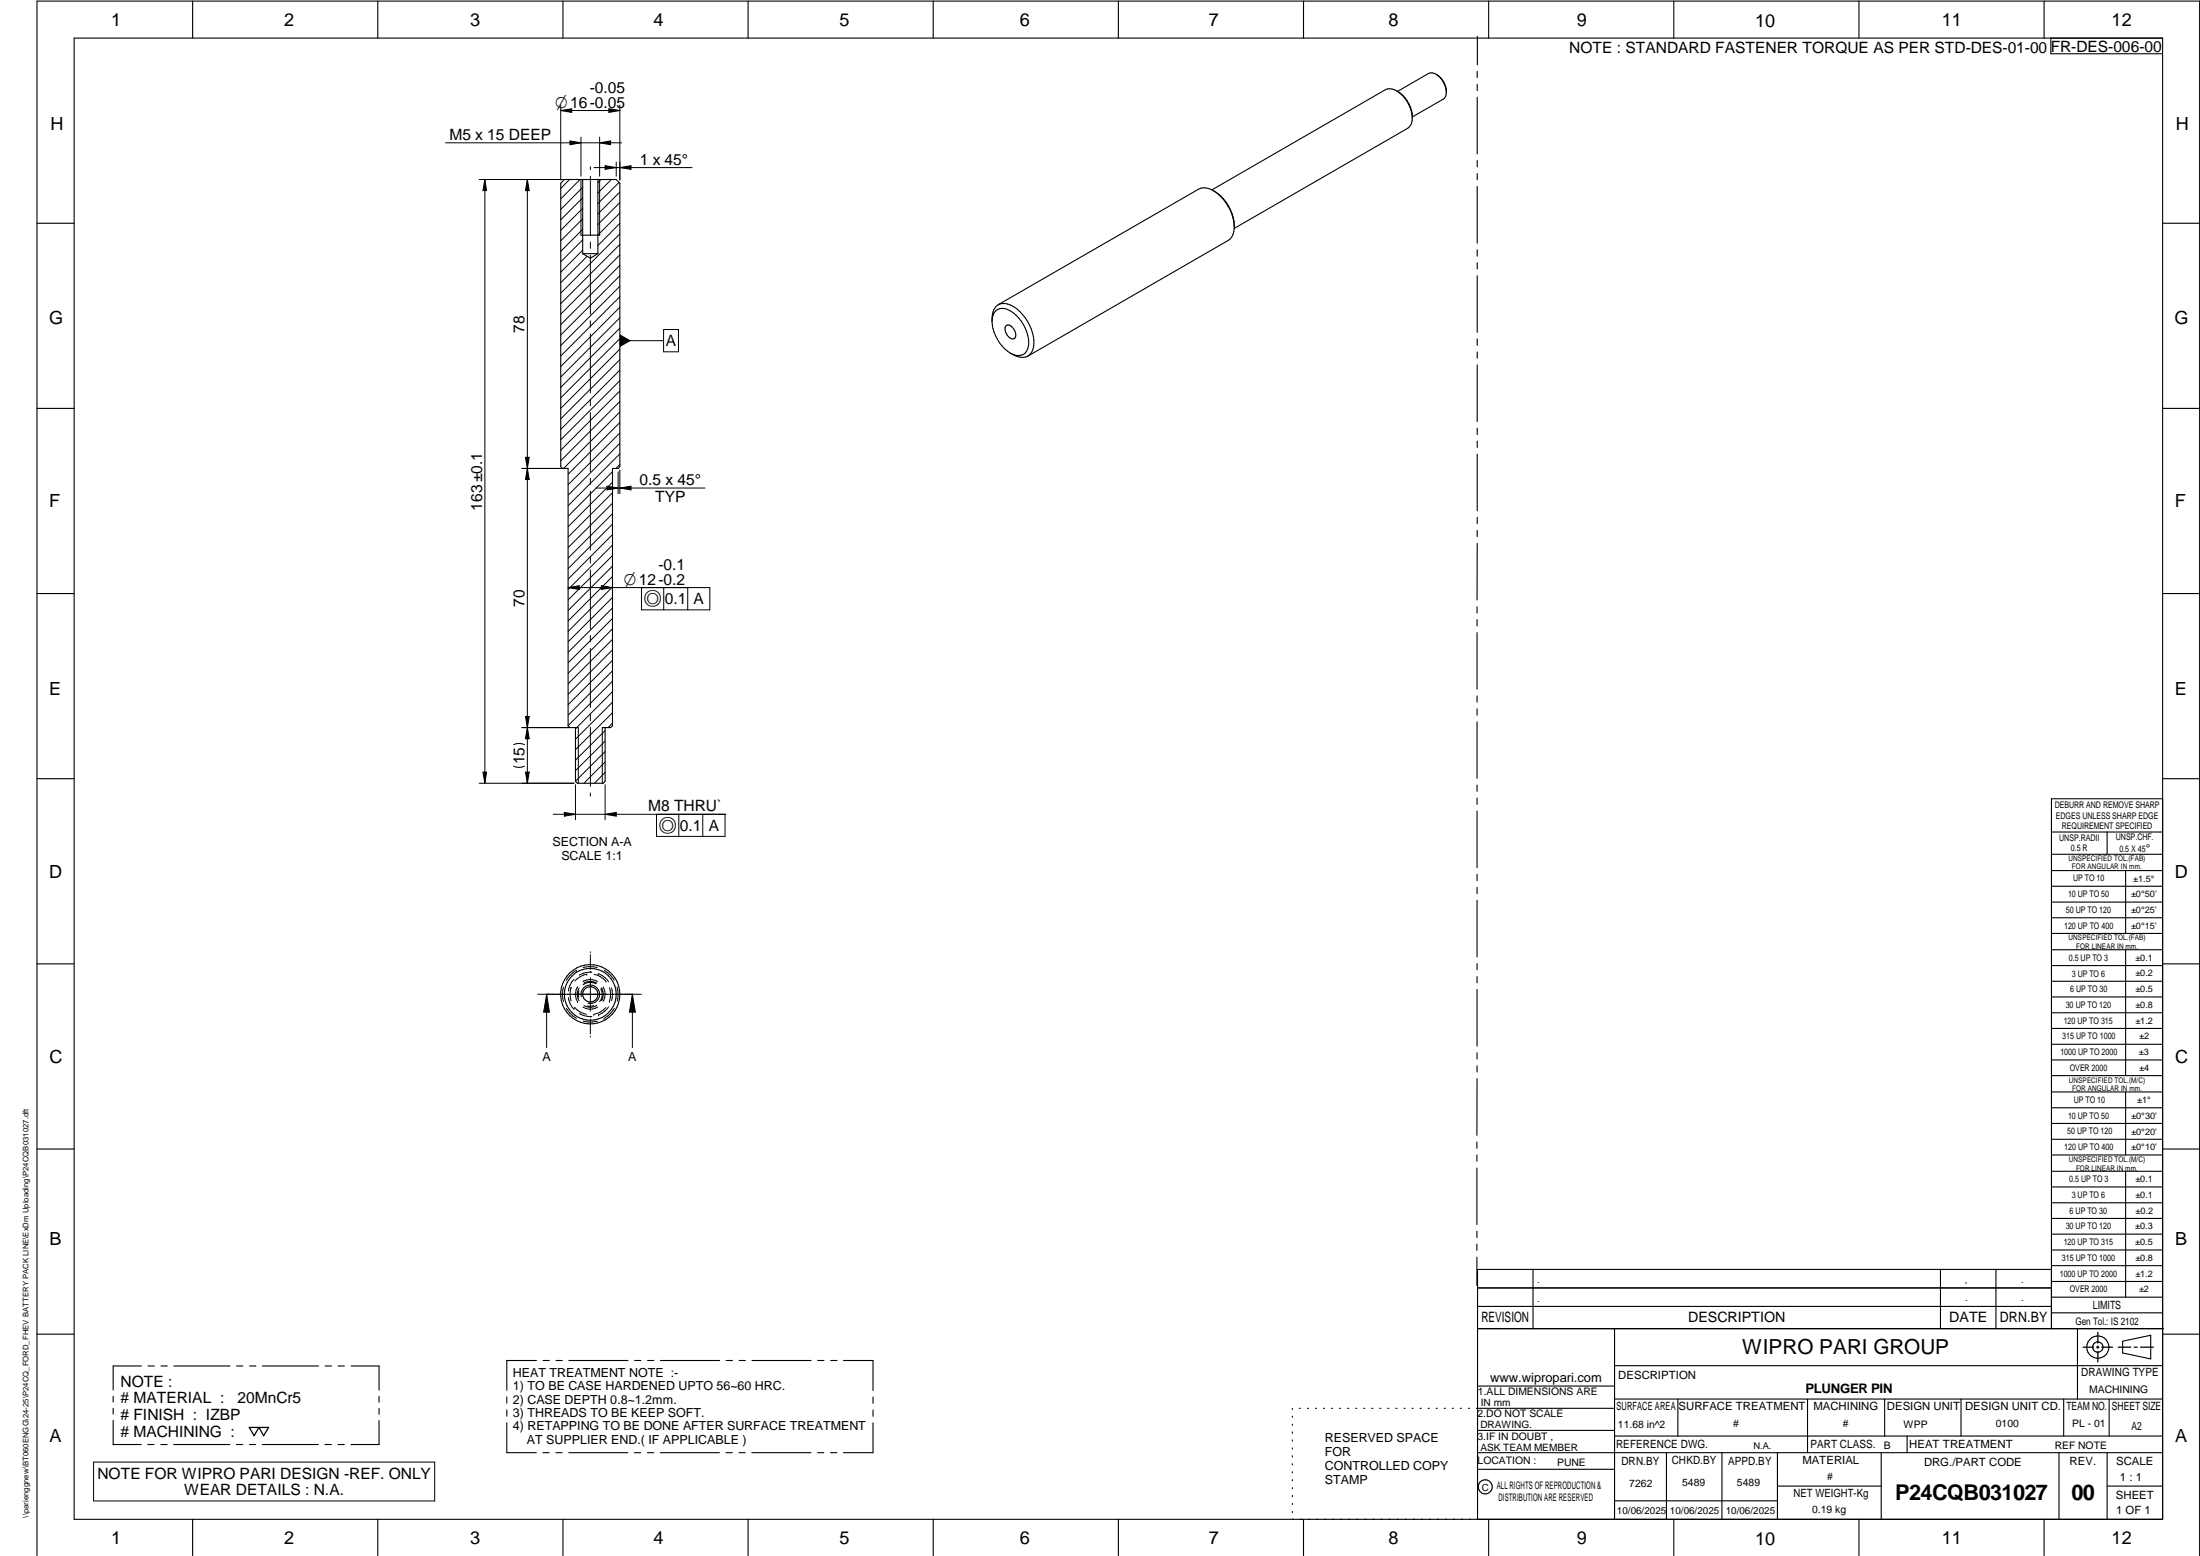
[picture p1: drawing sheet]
<svg xmlns="http://www.w3.org/2000/svg" width="594mm" height="420mm" viewBox="0 0 594 420" stroke-linecap="round" stroke-linejoin="round" font-family="sans-serif">
<g fill="none" stroke="#000" stroke-width=".3">
<path d="M20 10.3h564v400h-564zM52 .3v10M102 .3v10M152 .3v10M202 .3v10M252 .3v10M302 .3v10M352 .3v10M398.9 19.3v1.7M398.9 9.8v7.7M402 .3v10M452 .3v10"/>
<path d="M502 .3v10M552 .3v10M553.8 10.3v4.2h30.1M377.1 24.5a8.6 8.6 0 0 1 4.3 7.4M377.4 24.7l8.3-4.8a2.83 2.83 0 0 1 3.3 1.2 4.7 4.7 0 0 1 1.1 5.4l-8.7 5.1M387.7 20a5.5 5.5 0 0 1 2.9 4.9M398.9 22.8v1.7M398.9 26.2v15.4M157.3 48.5v20M161.5 48.5v20M327.3 51.3l46.8-27.1a4 4 0 0 1 4.6 1.5 7.9 7.9 0 0 1 2.3 8.1l-.9 .8-46.8 27.1M327.7 51.5l.3 .2"/>
<path d="M328 51.7a11.5 11.5 0 0 1 5.3 9.2M328 51.7a4.2 4.2 0 0 0-4.4-.6l-54.1 31.2M328 51.7a12.5 12.5 0 0 1 5.3 10M398.9 43.3v1.7M398.9 46.9v1.7M398.9 50.3v15.4M10 60.3h10M156.9 63.5h5M157.3 68.5h4.2M161.5 68.5l-2.1 1.2-2.1-1.2M333.3 61.7a3.9 3.9 0 0 1-1.7 3.2l-54.1 31.3M398.9 67.4v1.8"/>
<path d="M398.9 71v1.6M398.9 74.5v15.2M584 60.3h10M267.9 86.8a4.5 4.5 0 0 1 2-4.7 6.2 6.2 0 0 1 6.2 2.8 10.7 10.7 0 0 1 2.7 9.6l-.3 .7-1 1M267.9 86.8a11.3 11.3 0 0 0 4.9 8.6M267.9 86.8a3 3 0 0 1 1.4-3.2 3 3 0 0 1 3.5 .3 10.1 10.1 0 0 1 4.7 10.2 2.92 2.92 0 0 1-4.7 1.3M271.8 87.8a1.96 1.96 0 0 1 2.2 1.5 1.38 1.38 0 0 1-.4 2.2 2.71 2.71 0 0 1-2-3.4zM272.8 95.4a4.8 4.8 0 0 0 4.7 .8M398.9 91.5v1.8M398.9 95v1.7M398.9 98.6v15.2M10 110.3h10"/>
<path d="M398.9 115.6v1.7M398.9 119.1v1.7M584 110.3h10M398.9 122.6v15.3M398.9 139.7v1.7M398.9 143.2v1.7M398.9 146.7v15.3M10 160.3h10M398.9 163.8v1.7M398.9 167.3v1.7M398.9 170.8v15.3M584 160.3h10"/>
<path d="M155.4 196.5v14.5l.5 .5h7l.5-.5v-14.5M156.2 196.5h-2.3l-.5-.5v-69.5h-1.5l-.5-.5v-76.5l1-1h14l1 1v76.5l-.5 .5h-1.5v69.5l-.5 .5h-2.3M398.9 187.9v1.7M398.9 191.4v1.7M398.9 194.9v15.3M10 210.3h10M398.9 212v1.7M398.9 215.5v1.7M398.9 219v15.3M584 215.7h-30v143.1M584 210.3h10M398.9 236.1v1.7"/>
<path d="M398.9 239.6v1.7M554 224.7h30M554 230.7h30M554 235.1h30M554 239.3h30M569 224.7v6M574 235.1v17M398.9 243.1v15.3M554 243.6h30M554 247.8h30M554 252.1h30M554 256.5h30"/>
<path d="M574 256.5v33.9M10 260.3h10M398.9 260.2v1.7M398.9 263.7v1.7M398.9 267.2v15.3M554 260.7h30M554 265h30M554 269.2h30M554 273.5h30M554 277.7h30M584 260.3h10M398.9 284.3v1.7"/>
<path d="M398.9 287.8v1.7M398.9 291.3l-.1 15.3M554 282h30M554 286.2h30M554 290.4h30M554 294.9h30M554 299.1h30M574 294.9v17M10 310.3h10M398.8 308.4v1.6M398.8 311.9v1.7M398.8 315.4v15.3"/>
<path d="M554 303.4h30M554 307.6h30M554 311.9h30M554 316.3h30M574 316.3v34M584 310.3h10M398.8 332.4v1.8M398.8 336v1.7M398.8 339.5v7.6M554 320.5h30M554 324.8h30M554 329h30"/>
<path d="M554 333.2h30M554 337.5h30M399 358.8h185.2M399 352.8h155M399 347.8h155M414 342.8v16M436 358.8v51.5M524 342.8v16M539 342.8v16M554 341.8h30M554 346h30M554 350.3h30"/>
<path d="M554 354.5h30M554 342.8h-155v67.5M561 358.8v19M10 360.3h10M30.6 377v1.6M38.2 368.9h-7.6v6.4M40 368.9h1.6M43.5 368.9h1.7M46.9 368.9h15.2M63.9 368.9h1.7M67.4 368.9h1.7M70.9 368.9h15.1"/>
<path d="M87.8 368.9h1.7M91.3 368.9h1.7M94.8 368.9h7.6v6.5M102.4 377.1v1.5M136.9 377.2v1.7M144.9 367.4h-8v8M146.6 367.4h1.7M150.1 367.4h1.7M153.6 367.4h16M171.4 367.4h1.7M174.9 367.4h1.7M178.3 367.4h16"/>
<path d="M196.1 367.4h1.7M199.6 367.4h1.7M203.1 367.4h15.9M220.8 367.4h1.7M224.3 367.4h1.7M227.8 367.4h7.9v8.1M235.7 377.2v1.7M399 374.3h37M436 368.8h148M436 377.8h148M453.1 377.8v10M488.1 377.8v14.5"/>
<path d="M508.9 377.8v10M529.5 377.8v10M557.3 377.8v10M569.5 377.8v10M573.2 362.2l7.6-1.6v6.3l-7.6-1.6zM584 360.3h10M30.6 383.5v6.6h7.5M30.6 380.3v1.5M39.9 390.1h1.7M43.4 390.1h1.7M46.9 390.1h15.2M63.8 390.1h1.7"/>
<path d="M67.3 390.1h1.7M70.8 390.1h15.2M87.8 390.1h1.7M91.3 390.1h1.7M102.4 383.6v6.5h-7.6M102.4 380.3v1.6M136.9 384.2v8.1h7.9M136.9 380.7v1.7M146.6 392.3h1.7M150.1 392.3h1.7M153.6 392.3h15.9M171.3 392.3h1.7"/>
<path d="M174.8 392.3h1.7M178.3 392.3h16M196 392.3h1.7M199.6 392.3h1.6M203 392.3h16M220.8 392.3h1.7M224.3 392.3h1.7M235.7 384.2v8.1h-8M235.7 380.7v1.7M349 380.3v.3M349 382.4v.3M349 384.6v.3"/>
<path d="M349 386.7v.3M349 388.8v.3M349 391v.3M349 393.1v.3M349 395.3v.3M349 397.4v.3M349 399.5v.3M350.9 380.3h.2M353.1 380.3h.2M355.2 380.3h.3M357.4 380.3h.3M359.6 380.3h.3"/>
<path d="M361.7 380.3h.3M363.9 380.3h.3M366.1 380.3h.3M368.3 380.3h.2M370.4 380.3h.3M372.6 380.3h.3M374.8 380.3h.3M376.9 380.3h.4M379.1 380.3h.3M381.3 380.3h.3M383.4 380.3h.4M385.6 380.3h.3"/>
<path d="M387.8 380.3h.3M390 380.3h.3M392.2 380.3h.3M394.3 380.3h.3M396.5 380.3h.3M398.7 380.3h37.3M399 386.2h37M399 396.7h37M436 387.8h148M450 392.3v18M465 392.3v18M480 392.3v18"/>
<path d="M508 392.3v18M515 387.8v4.5M556 392.3v18M569 392.3v18M584 392.3h-185M52 410.3v9.7M102 410.3v9.7M152 410.3v9.7M202 410.3v9.7M252 410.3v9.7M302 410.3v9.7M349 401.7v.3"/>
<path d="M349 403.8v.4M349 406v.3M349 408.1v.3M352 410.3v9.7M402 410.3v9.7M436 405.3h44M452 410.3v9.7M480 401.3h28M502 410.3v9.7M552 410.3v9.7M569 401.3h15M10 420v-419.7h584v419.7"/>
<circle cx="159.4" cy="268.5" r="2.07"/>
<circle cx="159.4" cy="268.5" r="7"/>
<circle cx="159.4" cy="268.5" r="8"/>
<circle cx="566.5" cy="363.8" r="2.99"/>
<circle cx="566.5" cy="363.7" r="1.41"/>
<circle cx="401.1" cy="401.5" r="1.9"/>
</g>
<g fill="none" stroke="#000" stroke-width=".27">
<path d="M120.3 38.6h47.6M151.4 28.4v20.2M151.4 29.8l3-.4v1zM151.4 29.8h16M153.9 38.1l3 .5-3 .5zM156.9 37v10.6M161.9 37v10.6M161.9 38.6l3-.5v1zM164.4 29.4l3 .4-3 .6zM167.4 28.4v20.2M129.4 48.5h24.6M130.9 48.5l.5 3h-1z"/>
<path d="M130.9 48.5v163M142.4 48.5l.5 3h-1zM142.4 48.5v163M153.8 48.5l-2.4 2.4M156.6 48.5l-5.2 5.2M156.9 48.5v15M157.3 50.6l-5.9 6M157.3 53.4l-5.9 6M157.3 56.3l-5.9 5.9M157.3 59.1l-5.9 5.9M159.4 45v.8M159.4 47.6v16"/>
<path d="M160.4 45.3h26.5M161.9 48.5v15M162.3 48.5l-.8 .8M163.4 44.7l3 .6-3 .4zM165.1 48.5l-3.6 3.6M166.4 43.7v3.9M167.2 49.3l-5.7 5.6M167.4 45.3l3-.6v1zM167.4 51.9l-5.9 5.9M167.4 54.7l-5.9 5.9M167.4 57.5l-5.9 6M157.3 61.9l-5.9 6"/>
<path d="M157.3 64.8l-5.9 5.9M157.3 67.6l-5.9 5.9M158.5 69.2l-7.1 7.1M159.4 65.4v1.7M159.4 68.9v15.9M167.4 60.3l-5.9 6M167.4 63.2l-16 16M167.4 66l-16 16M167.4 68.8l-16 16M167.4 71.7l-16 16M167.4 74.5l-16 16M167.4 77.3l-16 16"/>
<path d="M159.4 86.6v1.7M159.4 90.1v16M167.4 92h11.8M167.4 80.1l-16 16M167.4 83l-16 16M167.4 85.8l-16 16M167.4 88.6l-16 16M167.4 91.4l-16 16M167.4 94.3l-16 16M167.4 97.1l-16 16M167.4 99.9l-16 16.1M179.2 89h4v6h-4z"/>
<path d="M159.4 107.9v1.7M159.4 111.4v15.9M167.4 102.8l-16 15.9M167.4 105.6l-16 16M167.4 108.4l-16 16M167.4 111.3l-15.2 15.2M167.4 114.1l-14 14M167.4 116.9l-14 14M167.4 119.7l-14 14M140.9 126.5h10.9M141.9 123.5l1 6h-1l1-6zM159.4 129.1v1.7"/>
<path d="M159.4 132.6v15.9M160.9 131.8h29.5M163.9 131.3l3 .5-3 .5zM165.4 127.4l-12 12M165.4 130.2l-12 12M165.4 133.1l-12 11.9M165.4 135.9l-12 12M165.4 138.7l-12 12M166.9 127.4v5.9M167.4 131.8l3-.5v1zM167.4 126.9v6.4M167.4 122.6l-14 14"/>
<path d="M167.4 125.4l-1.1 1.1M153.4 158.7h38.3v6h-18.5v-6M153.4 158.7l3-.5v1zM159.4 150.4v1.7M159.4 153.9v15.9M162.4 158.2l3 .5-3 .5zM165.4 141.5l-12 12M165.4 144.4l-12 12M165.4 147.2l-12 12M165.4 150l-12 12M165.4 152.9l-12 11.9M165.4 155.7l-12 12"/>
<path d="M165.4 158.5l-12 12M179.2 158.7v6M185.7 158.7v6M159.4 171.6v1.7M159.4 175.1v16M165.4 161.3l-12 12M165.4 164.2l-12 11.9M165.4 167l-12 12M165.4 169.8l-12 12M165.4 172.6l-12 12.1M165.4 175.5l-12 12M165.4 178.3l-12 12"/>
<path d="M140.9 196.5h12.8M141.9 193.5l1 6h-1l1-6zM156.2 196.5v15M159.4 192.9v1.7M159.4 196.3v16M162.6 196.5v15M163.4 197.3l-8 8M165.4 181.1l-12 12M165.4 183.9l-12 12.1M165.4 195.3l-1.2 1.2M165.4 186.8l-10 10M165.4 189.6l-10 10"/>
<path d="M165.4 192.4l-10 10M129.4 211.5h25.6M130.4 208.5h1l-.5 3zM138.7 201.1a3.4 3.4 0 0 1 2.9 0M138.7 206.9a3.4 3.4 0 0 0 2.9 0M141.9 208.5h1l-.5 3zM149.4 219.9h46.6M152.4 219.4l3 .5-3 .5zM155.4 211.9v9.5M159.4 214.1v.9M163.4 219.9l3-.5v1zM163.4 211.9v9.5"/>
<path d="M163.4 200.1l-8 8M163.4 202.9l-8 8M163.4 205.7l-5.7 5.8M163.4 208.6l-2.9 2.9M177.3 219.9v5.9h18.5v-5.9M183.3 219.9v5.9M189.8 219.9v5.9M159.4 257v.2M159.4 257.8v3.9M145.2 268.5h28M147.6 268.5l.8 4.8h-1.6zM147.6 268.5v14.4"/>
<path d="M152.2 266.6a6.4 6.4 0 0 0 0 3.8M152.9 272.2a7.2 7.2 0 0 0 2.8 2.8M153.5 269.4a5.3 5.3 0 0 0 1.5 3.2M154.2 266.6a5.9 5.9 0 0 0 0 3.7M154.2 266.6h.1M155 264.5a5.3 5.3 0 0 0-1.5 3.1M155.2 272h.1M155.2 272a5.6 5.6 0 0 0 3.2 1.9M155.7 262a7.2 7.2 0 0 0-2.8 2.8M155.7 262h.1M155.9 266.5h.1M155.9 266.5a4.2 4.2 0 0 0 0 3.9"/>
<path d="M155.9 270.5h.1M156.3 267.5l-.1 1.1 .1 .7M156.4 266.8a3.3 3.3 0 0 0 0 3.5M156.5 273.7a5.2 5.2 0 0 0 3.3 .7M157 269.2a2.51 2.51 0 0 1 2.1-3.2 2.51 2.51 0 0 1 2.8 2.7 2.51 2.51 0 0 1-3.2 2.2M157.4 271.9a3.8 3.8 0 0 0 4 0M157.5 261.2a8 8 0 0 1 3.8 0M157.5 275.7a6.6 6.6 0 0 0 3.8 0M158.4 263.1a6.1 6.1 0 0 0-3.2 1.8M158.4 263.1h.1M159.4 264v9M159.4 262.3v.2"/>
<path d="M159.4 274.5v.2M159.4 275.3v3.9M159.4 279.7v.3M159.8 262.5a6.1 6.1 0 0 0-3.4 .8M160.4 271.6l-1.1 .1-.7-.1M160.4 273.9h.1M160.4 263.1a5.6 5.6 0 0 1 3.2 1.9M160.9 265.6h-.1a3.3 3.3 0 0 0-3.4 .3M161.1 265.4h-.1a3.6 3.6 0 0 0-3.4 .1M161.2 271.5a3.4 3.4 0 0 1-3.5 0M161.4 265a3.9 3.9 0 0 0-4 0M161.6 262.9h.1"/>
<path d="M161.6 274.1h.1M161.6 262.9a5.9 5.9 0 0 1 2.7 2.2M162.3 267v.1a3.1 3.1 0 0 1-.4 3.4M162.4 266.7a3.4 3.4 0 0 1 0 3.5M162.8 266.5a3.8 3.8 0 0 1 0 3.9M163.1 275h.1M163.1 262a7.6 7.6 0 0 1 2.8 2.7M163.6 272.1a5.5 5.5 0 0 1-3.2 1.8M163.6 265h.1M164.3 271.9a5.6 5.6 0 0 1-2.7 2.2M164.6 270.4h.1M164.6 266.7a5.9 5.9 0 0 1 0 3.7"/>
<path d="M165.1 266.7a6.1 6.1 0 0 1 0 3.5M165.9 272.2a7.9 7.9 0 0 1-2.8 2.8M166.6 266.5a6.9 6.9 0 0 1 .1 3.9M170.8 268.5l.8 4.8h-1.6zM170.8 268.5v14.4M25.3 394.8h92.1v10.5h-92.1z"/>
</g>
<path d="M566.5 359.7v3M562.5 363.8h2.9M566.1 363.8h.7M566.5 363.4v.7M566.5 364.9v2.8M567.6 363.8h2.9M572 363.8h3.4M576.3 363.8h.8M578 363.8h3.5M67.3 385.4h5.2l-1.3 2.3-1.3-2.3-1.3 2.3z" fill="none" stroke="#000" stroke-width=".34"/>
<g fill="#000">
<path d="M153.9 38.1l3 .5-3 .5zM151.4 29.8l3-.4v1zM164.4 29.4l3 .4-3 .6zM161.9 38.6l3-.5v1zM130.9 48.5l.5 3h-1zM142.4 48.5l.5 3h-1zM163.4 44.7l3 .6-3 .4zM167.4 45.3l3-.6v1zM167.4 90.3l3 1.7-3 1.7zM142.4 126.5l.5 3h-1zM141.9 123.5h1l-.5 3zM163.9 131.3l3 .5-3 .5z"/>
<path d="M167.4 131.8l3-.5v1zM153.4 158.7l3-.5v1zM162.4 158.2l3 .5-3 .5zM142.4 196.5l.5 3h-1zM141.9 193.5h1l-.5 3zM130.4 208.5h1l-.5 3zM141.9 208.5h1l-.5 3zM152.4 219.4l3 .5-3 .5zM163.4 219.9l3-.5v1zM147.6 268.5l.8 4.8h-1.6zM170.8 268.5l.8 4.8h-1.6z"/>
</g>
<g font-size="5.9">
<text x="511.8" y="405.1">P24CQB031027</text>
<text x="559.4" y="405.1">00</text>
</g>
<text font-size="5.6" x="470.5" y="365.5">WIPRO PARI GROUP</text>
<g font-size="4.9">
<text x="30" y="6.9">1</text>
<text x="76.7" y="6.9">2</text>
<text x="127" y="6.9">3</text>
<text x="176.5" y="6.9">4</text>
<text x="226.7" y="6.9">5</text>
<text x="275.4" y="6.9">6</text>
<text x="326.4" y="6.9">7</text>
<text x="375" y="6.9">8</text>
<text x="425.8" y="6.9">9</text>
<text x="473.9" y="7.3">10</text>
<text x="524.3" y="6.9">11</text>
<text x="570.2" y="6.9">12</text>
<text x="13.6" y="35.1">H</text>
<text x="587.6" y="35.1">H</text>
<text x="13.2" y="87.5">G</text>
<text x="587.2" y="87.5">G</text>
<text x="13.2" y="137">F</text>
<text x="587.2" y="137">F</text>
<text x="13.2" y="187.6">E</text>
<text x="587.2" y="187.6">E</text>
<text x="13.2" y="237">D</text>
<text x="587.2" y="237">D</text>
<text x="13.4" y="287.1">C</text>
<text x="587.4" y="287.1">C</text>
<text x="13.4" y="336.2">B</text>
<text x="587.4" y="336.2">B</text>
<text x="13.4" y="389.3">A</text>
<text x="587.4" y="389.3">A</text>
<text x="30" y="416.9">1</text>
<text x="76.7" y="416.9">2</text>
<text x="127" y="416.9">3</text>
<text x="176.5" y="416.9">4</text>
<text x="226.7" y="416.9">5</text>
<text x="275.4" y="416.9">6</text>
<text x="326.4" y="416.9">7</text>
<text x="375" y="416.9">8</text>
<text x="425.8" y="416.9">9</text>
<text x="473.9" y="417.3">10</text>
<text x="524.3" y="416.9">11</text>
<text x="570.2" y="416.9">12</text>
</g>
<g font-size="4.6">
<text x="149.9" y="29.1">O16-0.05</text>
<text x="168.5" y="157.9">O12-0.2</text>
<text x="173.8" y="163.2">a</text>
<text x="177.9" y="224.4">a</text>
</g>
<g font-size="4.2">
<text x="423.7" y="14.3">NOTE : STANDARD FASTENER TORQUE AS PER STD-DES-01-00</text>
<text x="553.8" y="14">FR-DES-006-00</text>
<text x="159.3" y="25.2">-0.05</text>
<text x="121.4" y="37.8">M5 x 15 DEEP</text>
<text x="172.8" y="44.5">1 x 45°</text>
<text x="141.6" y="89.8" transform="rotate(-90 141.6 89.8)">78</text>
<text x="179.8" y="93.5">A</text>
<text x="172.7" y="131.1">0.5 x 45°</text>
<text x="130.2" y="137.9" transform="rotate(-90 130.2 137.9)">163±0.1</text>
<text x="176.9" y="135.6">TYP</text>
<text x="177.8" y="154">-0.1</text>
<text x="141.6" y="163.8" transform="rotate(-90 141.6 163.8)">70</text>
<text x="179.5" y="163.2">0.1 A</text>
<text x="141.6" y="206.3" transform="rotate(-90 141.6 206.3)">15</text>
<text x="175" y="219.1">M8 THRU`</text>
<text x="183.6" y="224.4">0.1 A</text>
<text x="32.5" y="374.4">NOTE :</text>
<text x="32.5" y="378.9"># MATERIAL :</text>
<text x="32.5" y="383.4"># FINISH : IZBP</text>
<text x="64.1" y="378.9">20MnCr5</text>
<text x="32.5" y="387.9"># MACHINING :</text>
<text x="26.3" y="399.3">NOTE FOR WIPRO PARI DESIGN -REF. ONLY</text>
<text x="49.7" y="403.8">WEAR DETAILS : N.A.</text>
</g>
<g font-size="3.9">
<text x="400" y="357.1">REVISION</text>
<text x="455.9" y="357.1">DESCRIPTION</text>
<text x="526.4" y="357.1">DATE</text>
<text x="540" y="357.1">DRN.BY</text>
</g>
<text font-size="3.6" x="487.5" y="376.1">PLUNGER PIN</text>
<text font-size="3.5" x="402.4" y="373.3">www.wipropari.com</text>
<g font-size="3.4">
<text x="149.2" y="228.5">SECTION A-A</text>
<text x="151.6" y="232.1">SCALE 1:1</text>
<text x="146.5" y="286.5">A</text>
<text x="169.7" y="286.5">A</text>
<text x="138.5" y="371.9">HEAT TREATMENT NOTE :-</text>
<text x="138.5" y="375.5">1) TO BE CASE HARDENED UPTO 56~60 HRC.</text>
<text x="138.5" y="379.1">2) CASE DEPTH 0.8~1.2mm.</text>
<text x="138.5" y="382.7">3) THREADS TO BE KEEP SOFT.</text>
<text x="138.5" y="386.2">4) RETAPPING TO BE DONE AFTER SURFACE TREATMENT</text>
<text x="142.3" y="389.8">AT SUPPLIER END.( IF APPLICABLE )</text>
<text x="357.8" y="389.5">RESERVED SPACE</text>
<text x="357.8" y="393.3">FOR</text>
<text x="357.8" y="397">CONTROLLED COPY</text>
<text x="357.8" y="400.8">STAMP</text>
</g>
<g font-size="3.1">
<text x="565.1" y="353.5">LIMITS</text>
<text x="562" y="371.7">DRAWING TYPE</text>
<text x="437" y="372.3">DESCRIPTION</text>
<text x="436.5" y="380.8">SURFACE AREA</text>
<text x="453.3" y="380.8">SURFACE TREATMENT MACHINING</text>
<text x="509.5" y="380.8">DESIGN UNIT DESIGN UNIT CD.</text>
<text x="558" y="380.6">TEAM NO.</text>
<text x="570.3" y="380.7">SHEET SIZE</text>
<text x="575.6" y="386.1">A2</text>
<text x="436.4" y="391.1">REFERENCE DWG.</text>
<text x="437.8" y="395.5">DRN.BY</text>
<text x="451.4" y="395.4">CHKD.BY</text>
<text x="466.6" y="395.5">APPD.BY</text>
<text x="486.7" y="395.4">MATERIAL</text>
<text x="488.9" y="390.9">PART CLASS.</text>
<text x="515.6" y="390.9">HEAT TREATMENT</text>
<text x="519.6" y="395.9">DRG./PART CODE</text>
<text x="558.9" y="395.5">REV.</text>
<text x="571.4" y="395.6">SCALE</text>
<text x="572.5" y="399.9">1 : 1</text>
<text x="484.3" y="404.2">NET WEIGHT-Kg</text>
<text x="571.4" y="404.7">SHEET</text>
<text x="571.4" y="408.8">1 OF 1</text>
</g>
<text font-size="3" x="579.5" y="230.1">°</text>
<g font-size="2.8">
<text x="560.4" y="357.7">Gen Tol.: IS 2102</text>
<text x="399.1" y="376.6">1.ALL DIMENSIONS ARE</text>
<text x="564.2" y="376.2">MACHINING</text>
<text x="399" y="382.7">2.DO NOT SCALE</text>
<text x="399" y="388.7">3.IF IN DOUBT ,</text>
<text x="436.9" y="385.5">11.68 in^2</text>
<text x="468" y="385.3">#</text>
<text x="497.6" y="385.2">#</text>
<text x="514" y="385.5">WPP</text>
<text x="538.9" y="385.4">0100</text>
<text x="559.6" y="385.3">PL - 01</text>
<text x="399" y="395.4">LOCATION :</text>
<text x="420.5" y="396">PUNE</text>
<text x="508.7" y="391.2">B</text>
<text x="554.9" y="391.2">REF NOTE</text>
<text x="404.2" y="402">ALL RIGHTS OF REPRODUCTION &amp;</text>
<text x="440" y="401.5">7262</text>
<text x="454.2" y="401.3">5489</text>
<text x="469" y="401.3">5489</text>
<text x="493.4" y="399.5">#</text>
<text x="404.7" y="405.4">DISTRIBUTION ARE RESERVED</text>
<text x="489.3" y="408.5">0.19 kg</text>
</g>
<g font-size="2.7">
<text x="399.9" y="379.7">IN mm</text>
<text x="399.7" y="385.7">DRAWING.</text>
<text x="399.7" y="391.8">ASK TEAM MEMBER</text>
<text x="400.1" y="402.5">C</text>
<text x="436.6" y="408.7">10/06/2025</text>
<text x="450.9" y="408.8">10/06/2025</text>
<text x="466" y="408.9">10/06/2025</text>
</g>
<g font-size="2.5">
<text x="554.9" y="218.3">DEBURR AND REMOVE SHARP</text>
<text x="555.2" y="221">EDGES UNLESS SHARP EDGE</text>
<text x="556.1" y="227.1">UNSP.RADII</text>
<text x="556.8" y="223.8">REQUIREMENT SPECIFIED</text>
<text x="571.4" y="226.9">UNSP.CHF.</text>
<text x="559.2" y="229.9">0.5 R</text>
<text x="572.3" y="230.1">0.5 X 45</text>
<text x="559.8" y="238">UP TO 10</text>
<text x="576.1" y="238.1">±1.5°</text>
<text x="558.5" y="242.2">10 UP TO 50</text>
<text x="575.5" y="242.3">±0°50'</text>
<text x="557.4" y="250.7">120 UP TO 400</text>
<text x="557.9" y="246.5">50 UP TO 120</text>
<text x="575.5" y="250.7">±0°15'</text>
<text x="575.5" y="246.5">±0°25'</text>
<text x="558.7" y="259.4">0.5 UP TO 3</text>
<text x="559.5" y="263.7">3 UP TO 6</text>
<text x="576.6" y="263.6">±0.2</text>
<text x="576.6" y="259.4">±0.1</text>
<text x="559" y="267.9">6 UP TO 30</text>
<text x="576.6" y="267.9">±0.5</text>
<text x="557.8" y="272.2">30 UP TO 120</text>
<text x="576.6" y="272.2">±0.8</text>
<text x="556.9" y="280.7">315 UP TO 1000</text>
<text x="557.3" y="276.4">120 UP TO 315</text>
<text x="576.6" y="276.4">±1.2</text>
<text x="577.7" y="280.7">±2</text>
<text x="556.4" y="284.9">1000 UP TO 2000</text>
<text x="577.6" y="284.9">±3</text>
<text x="558.9" y="289.2">OVER 2000</text>
<text x="577.7" y="289.3">±4</text>
<text x="560" y="297.9">UP TO 10</text>
<text x="577.1" y="297.9">±1°</text>
<text x="558.5" y="302.1">10 UP TO 50</text>
<text x="575.5" y="302.1">±0°30'</text>
<text x="557.4" y="310.6">120 UP TO 400</text>
<text x="558.2" y="306.3">50 UP TO 120</text>
<text x="575.5" y="310.6">±0°10'</text>
<text x="575.5" y="306.4">±0°20'</text>
<text x="558.8" y="319.2">0.5 UP TO 3</text>
<text x="559.4" y="323.4">3 UP TO 6</text>
<text x="576.6" y="319.2">±0.1</text>
<text x="576.6" y="323.5">±0.1</text>
<text x="558.9" y="327.7">6 UP TO 30</text>
<text x="576.7" y="327.7">±0.2</text>
<text x="557.8" y="332">30 UP TO 120</text>
<text x="576.6" y="332">±0.3</text>
<text x="556.8" y="340.5">315 UP TO 1000</text>
<text x="557.3" y="336.3">120 UP TO 315</text>
<text x="576.6" y="336.3">±0.5</text>
<text x="576.6" y="340.5">±0.8</text>
<text x="415.1" y="346.3">.</text>
<text x="530.6" y="346.5">,</text>
<text x="545.8" y="346.4">.</text>
<text x="556.2" y="344.7">1000 UP TO 2000</text>
<text x="576.6" y="344.7">±1.2</text>
<text x="415.1" y="351.5">.</text>
<text x="530.6" y="351.2">.</text>
<text x="545.8" y="351.3">.</text>
<text x="558.9" y="349">OVER 2000</text>
<text x="577.6" y="349">±2</text>
<text x="473.5" y="391.2">N.A.</text>
</g>
<g font-size="2.1">
<text x="558.5" y="232.4">UNSPECIFIED TOL.(FAB)</text>
<text x="559.5" y="234.7">FOR ANGULAR IN mm.</text>
<text x="558.6" y="253.9">UNSPECIFIED TOL.(FAB)</text>
<text x="560.7" y="256.3">FOR LINEAR IN mm.</text>
<text x="558.7" y="292.3">UNSPECIFIED TOL.(M/C)</text>
<text x="559.6" y="294.7">FOR ANGULAR IN mm.</text>
<text x="558.7" y="313.7">UNSPECIFIED TOL.(M/C)</text>
<text x="560.6" y="316.1">FOR LINEAR IN mm.</text>
<text x="7.7" y="409.8" transform="rotate(-90 7.7 409.8)">\\parienggnew\BT060ENGG\24-25\P24CQ_FORD_FHEV BATTERY PACK LINE\ExDm Uploading\P24CQB031027.dft</text>
</g>
</svg>
